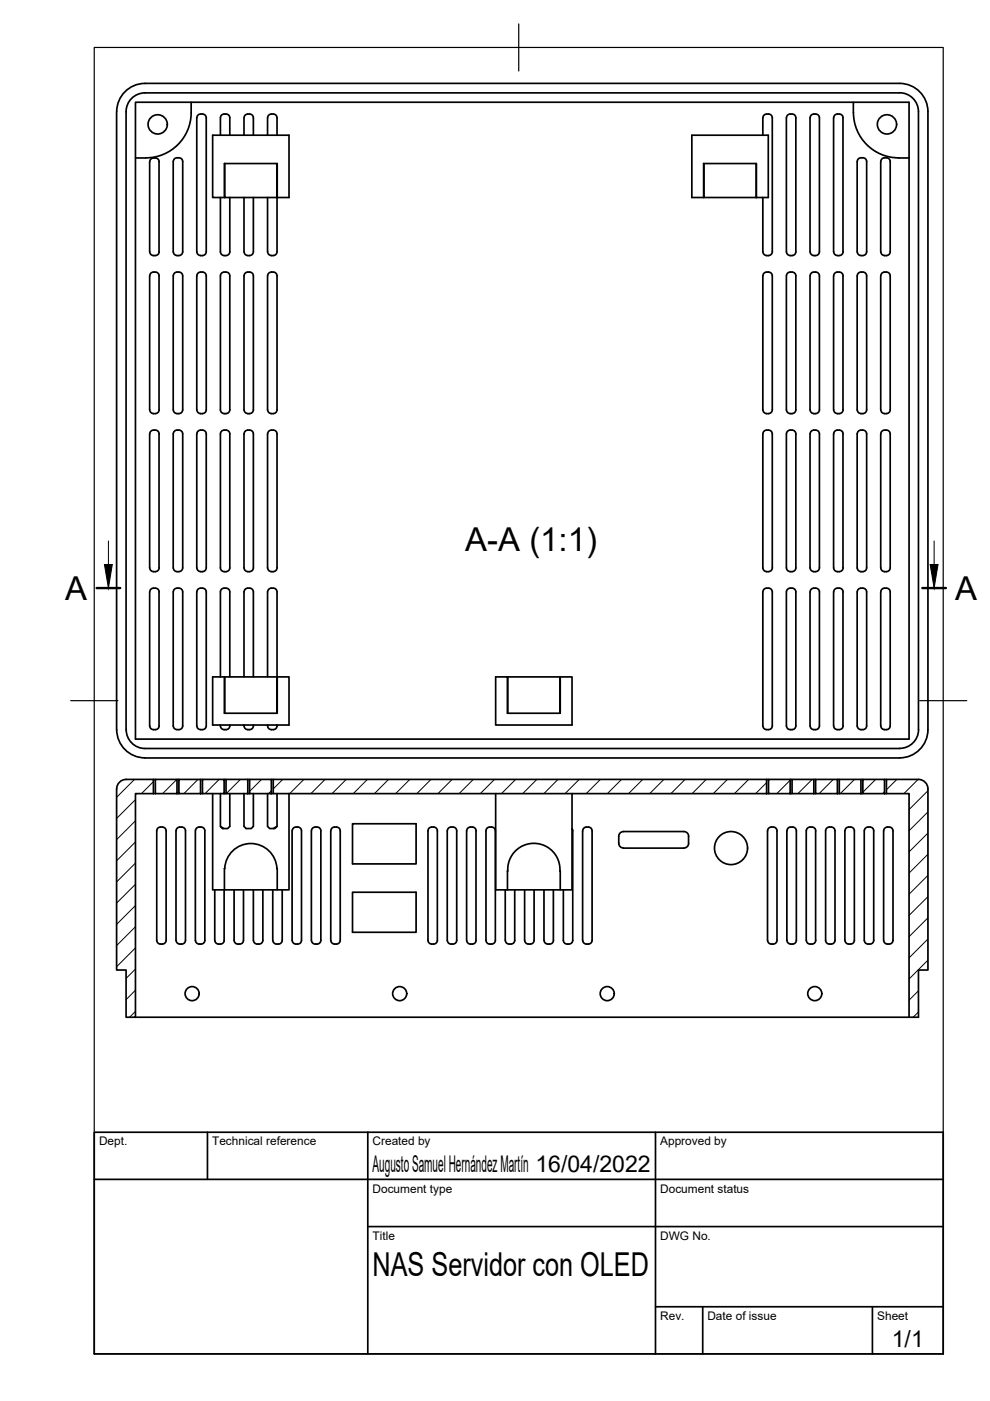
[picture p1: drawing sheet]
<svg xmlns="http://www.w3.org/2000/svg" width="210mm" height="297mm" viewBox="0 0 210 297" stroke-linecap="round" stroke-linejoin="round" font-family="sans-serif">
<!-- layer: Visible -->
<g fill="none" stroke="#000" stroke-width=".36">
<path d="M190.7 17.7h-160a6 6 0 0 0-6 6M190.7 19.7h-160a4 4 0 0 0-4 4v131M190.7 17.7a6 6 0 0 1 6 6v131a6 6 0 0 1-6 6M190.7 19.7a4 4 0 0 1 4 4v131a4 4 0 0 1-4 4M24.7 23.7v131M28.7 21.7h164v135h-164zM28.7 33.5h2.2M32.9 33.5a.94 .94 0 0 0-1.2 .8l.1 19.1a.91 .91 0 0 0 1.1 .8M32.9 33.5a.79 .79 0 0 1 .8 .8M33.7 34.3v19.1M37 33.7l.5-.2a.92 .92 0 0 1 1.2 .8v19.1a1.03 1.03 0 0 1-1 .8 1.03 1.03 0 0 1-1-.8v-19.2zM40.5 23.9a9.6 9.6 0 0 1-9.6 9.6"/>
<path d="M40.5 21.7v2.2M42 24.4a1.08 1.08 0 0 1 1.7 .6v28.4a1.01 1.01 0 0 1-1 .8 1.01 1.01 0 0 1-1-.8v-28.4zM47.5 24.2a.92 .92 0 0 1 1.2 .8v3.7M47.5 24.2a.79 .79 0 0 0-.8 .8v3.7M47.6 34.7v7.2h11.1M52.9 24.2a.9 .9 0 0 0-1.1 .8l-.1 3.7M52.9 24.2a.79 .79 0 0 1 .8 .8v3.7M56.7 25v3.7M57.5 24.2a.92 .92 0 0 1 1.2 .8v3.7M57.5 24.2a.79 .79 0 0 0-.8 .8M58.7 34.7l.1 7.2M149.3 34.7v7.2h11"/>
<path d="M160.3 34.7l.1 7.2M161.7 25v3.7M162.5 24.2a.92 .92 0 0 1 1.2 .8v28.4a.91 .91 0 0 1-1.2 .8M162.5 24.2a.79 .79 0 0 0-.7 .8M167 24.4a1.08 1.08 0 0 1 1.7 .6v28.4a1.03 1.03 0 0 1-1 .8 1.03 1.03 0 0 1-1-.8l.1-28.4zM171.7 25v28.4M172.6 24.2a.91 .91 0 0 1 1.1 .8v28.4a.91 .91 0 0 1-1.1 .8M172.6 24.2a.79 .79 0 0 0-.8 .8M176.7 25v28.4M176.8 25a1 1 0 0 1 1-.8 1 1 0 0 1 .9 .8l.1 28.4a1.01 1.01 0 0 1-1 .8 1.01 1.01 0 0 1-1-.8M180.9 21.7v2.2M181 23.9a9.6 9.6 0 0 0 9.6 9.6"/>
<path d="M182.9 33.5a.94 .94 0 0 0-1.2 .8l.1 19.1a.91 .91 0 0 0 1.1 .8M183 33.5a.79 .79 0 0 1 .7 .7v19.2a.79 .79 0 0 1-.7 .8M187 33.7l.5-.2a.92 .92 0 0 1 1.2 .8v19.1a1.03 1.03 0 0 1-1 .8 1.03 1.03 0 0 1-1-.8l.1-19.2zM190.5 33.5h2.2M32.9 57.7a.94 .94 0 0 0-1.2 .8l.1 28.4a.79 .79 0 0 0 .7 .8M32.9 57.7a.79 .79 0 0 1 .8 .8M33.7 58.5v28.4M33.7 53.4a.79 .79 0 0 1-.8 .8M46.7 41.9v11.5a.79 .79 0 0 0 .8 .8M47.5 57.7a.92 .92 0 0 1 1.2 .8v28.4a.79 .79 0 0 1-.8 .8M47.5 57.7a.79 .79 0 0 0-.8 .8v28.4a.79 .79 0 0 0 .8 .8M47.6 41.9h-2.5v-13.2h16.2v13.2h-2.5"/>
<path d="M47.6 41.9v-7.2h11.2v7.2M48.7 41.9v11.5a.91 .91 0 0 1-1.2 .8M51.7 41.9l.1 11.5a.9 .9 0 0 0 1.1 .8M52.9 57.7a.93 .93 0 0 0-1.2 .8l.1 28.4a.79 .79 0 0 0 .7 .8M52.9 57.7a.79 .79 0 0 1 .8 .8v28.4a.79 .79 0 0 1-.8 .8M53.7 41.9v11.5a.79 .79 0 0 1-.8 .8M56.7 41.9v11.5M56.7 58.5v28.4M56.7 53.4a.79 .79 0 0 0 .8 .8M57.5 57.7a.92 .92 0 0 1 1.2 .8v28.4a.79 .79 0 0 1-.8 .8M57.5 57.7a.79 .79 0 0 0-.8 .8M58.7 41.9v11.5a.91 .91 0 0 1-1.2 .8"/>
<path d="M149.2 41.9v-7.2h11.2v7.2M149.3 41.9h-2.6v-13.2h16.2v13.2h-2.5M161.7 41.9v11.5M161.7 58.5v28.4M161.8 53.4a.79 .79 0 0 0 .7 .8M162.5 57.7a.92 .92 0 0 1 1.2 .8v28.4a.79 .79 0 0 1-.7 .8M162.5 57.7a.79 .79 0 0 0-.7 .8M171.7 58.5v28.4M171.8 53.4a.79 .79 0 0 0 .8 .8M172.6 57.7a.91 .91 0 0 1 1.1 .8v28.4a.79 .79 0 0 1-.8 .8M172.6 57.7a.79 .79 0 0 0-.8 .8M176.7 58.5v28.4"/>
<path d="M176.8 58.5a1 1 0 0 1 1-.8 1 1 0 0 1 .9 .8l.1 28.4a.79 .79 0 0 1-.8 .8M182.9 57.7a.94 .94 0 0 0-1.2 .8l.1 28.4a.79 .79 0 0 0 .8 .8M183 57.7a.79 .79 0 0 1 .7 .8v28.4a.79 .79 0 0 1-.7 .8M31.7 92v28.4M32.5 87.7h.4M32.9 91.2a.91 .91 0 0 0-1.1 .8M32.9 91.2a.79 .79 0 0 1 .8 .8M33.7 92v28.4M33.7 86.9a.79 .79 0 0 1-.8 .8M36.7 92v28.4M36.7 92a1.01 1.01 0 0 1 1-.8 1.01 1.01 0 0 1 1 .8M37.5 87.7h.4"/>
<path d="M37.9 87.7a.79 .79 0 0 0 .8-.8v-28.4a1.01 1.01 0 0 0-1-.8 1.01 1.01 0 0 0-1 .8v28.4a.83 .83 0 0 0 .8 .8M38.7 92v28.4M41.7 92v28.4M41.7 92a1.01 1.01 0 0 1 1-.8 1.01 1.01 0 0 1 1 .8M42.5 87.7h.4M42.9 87.7a.79 .79 0 0 0 .8-.8v-28.4a1.03 1.03 0 0 0-1-.8 1.03 1.03 0 0 0-1 .8v28.4a.79 .79 0 0 0 .8 .8M43.7 92v28.4M46.7 92v28.4M47.5 91.2a.92 .92 0 0 1 1.2 .8M47.5 87.7h.4M47.5 91.2a.79 .79 0 0 0-.8 .8M48.7 92v28.4"/>
<path d="M51.7 92v28.4M52.5 87.7h.4M52.9 91.2a.9 .9 0 0 0-1.1 .8M52.9 91.2a.79 .79 0 0 1 .8 .8M53.7 92v28.4M56.7 92v28.4M56.7 86.9a.79 .79 0 0 0 .8 .8M57.5 91.2a.92 .92 0 0 1 1.2 .8M57.5 87.7h.4M57.5 91.2a.79 .79 0 0 0-.8 .8M58.7 92v28.4M161.7 92v28.4"/>
<path d="M161.8 86.9a.79 .79 0 0 0 .7 .8M162.5 91.2a.92 .92 0 0 1 1.2 .8M162.5 87.7h.4M162.5 91.2a.79 .79 0 0 0-.7 .8M163.7 92v28.4M166.7 92v28.4M166.8 92a1.01 1.01 0 0 1 .9-.8 1.01 1.01 0 0 1 1 .8M167.5 87.7h.4M167.9 87.7a.79 .79 0 0 0 .8-.8v-28.4a1.02 1.02 0 0 0-1-.8 1.02 1.02 0 0 0-.9 .8l-.1 28.4a.83 .83 0 0 0 .8 .8M168.7 92v28.4M171.7 92v28.4M171.8 86.9a.79 .79 0 0 0 .8 .8"/>
<path d="M172.6 91.2a.91 .91 0 0 1 1.1 .8M172.6 87.7h.3M172.6 91.2a.79 .79 0 0 0-.8 .8M173.7 92v28.4M176.7 92v28.4M176.8 92a1.01 1.01 0 0 1 1-.8 1.01 1.01 0 0 1 1 .8M176.8 86.9a.79 .79 0 0 0 .8 .8M177.5 87.7h.4M178.7 92v28.4M181.7 92v28.4M182.5 87.7h.4M182.9 91.2a.91 .91 0 0 0-1.1 .8"/>
<path d="M183 91.2a.79 .79 0 0 1 .7 .8M183.7 92v28.4M186.7 92v28.4M186.8 92a1.01 1.01 0 0 1 .9-.8 1.01 1.01 0 0 1 1 .8M187.5 87.7h.4M187.9 87.7a.79 .79 0 0 0 .8-.8v-28.4a1.01 1.01 0 0 0-1-.8 1.01 1.01 0 0 0-.9 .8l-.1 28.4a.83 .83 0 0 0 .8 .8M188.7 92v28.4M31.8 120.4a.79 .79 0 0 0 .7 .8M32.5 121.2h.4M32.9 124.7a.91 .91 0 0 0-1.1 .8l-.1 28.4M32.9 124.7a.79 .79 0 0 1 .8 .8M33.7 125.5v28.4"/>
<path d="M33.7 120.4a.79 .79 0 0 1-.8 .8M36.7 120.4a.79 .79 0 0 0 .8 .8M37.5 121.2h.4M38.7 120.4a.79 .79 0 0 1-.8 .8M41.7 120.4a.79 .79 0 0 0 .8 .8M42.5 121.2h.4M43.7 120.4a.79 .79 0 0 1-.8 .8M46.7 120.4a.79 .79 0 0 0 .8 .8M47.5 124.7a.92 .92 0 0 1 1.2 .8v18M47.5 121.2h.4M47.5 124.7a.79 .79 0 0 0-.8 .8v18M48.7 120.4a.79 .79 0 0 1-.8 .8"/>
<path d="M51.8 120.4a.79 .79 0 0 0 .7 .8M52.5 121.2h.4M52.9 124.7a.9 .9 0 0 0-1.1 .8l-.1 18M52.9 124.7a.79 .79 0 0 1 .8 .8v18M53.7 120.4a.79 .79 0 0 1-.8 .8M56.7 125.5v18M56.7 120.4a.79 .79 0 0 0 .8 .8M57.5 124.7a.92 .92 0 0 1 1.2 .8v18M57.5 121.2h.4M57.5 124.7a.79 .79 0 0 0-.8 .8M58.7 120.4a.79 .79 0 0 1-.8 .8M161.7 125.5v28.4"/>
<path d="M161.8 120.4a.79 .79 0 0 0 .7 .8M162.5 124.7a.92 .92 0 0 1 1.2 .8v28.4M162.5 121.2h.4M162.5 124.7a.79 .79 0 0 0-.7 .8M163.7 120.4a.79 .79 0 0 1-.7 .8M166.8 120.4a.79 .79 0 0 0 .7 .8M167.5 121.2h.4M168.7 120.4a.79 .79 0 0 1-.8 .8M171.7 125.5v28.4M171.8 120.4a.79 .79 0 0 0 .8 .8M172.6 124.7a.91 .91 0 0 1 1.1 .8v28.4M172.6 121.2h.3"/>
<path d="M172.6 124.7a.79 .79 0 0 0-.8 .8M173.7 120.4a.79 .79 0 0 1-.8 .8M176.7 125.5v28.4M176.8 120.4a.79 .79 0 0 0 .8 .8M176.8 125.5a1.01 1.01 0 0 1 1-.8 1.01 1.01 0 0 1 1 .8l-.1 28.4M177.5 121.2h.4M178.8 120.4a.79 .79 0 0 1-.8 .8M181.8 120.4a.79 .79 0 0 0 .8 .8M182.5 121.2h.4M182.9 124.7a.91 .91 0 0 0-1.1 .8l-.1 28.4M183 124.7a.79 .79 0 0 1 .7 .8v28.4M183.7 120.4a.79 .79 0 0 1-.7 .8"/>
<path d="M186.8 120.4a.79 .79 0 0 0 .7 .8M187.5 121.2h.4M188.7 120.4a.79 .79 0 0 1-.8 .8M24.7 154.7a6 6 0 0 0 6 6M26.8 154.7a4 4 0 0 0 3.9 4h160M31.8 153.9a.88 .88 0 0 0 1.1 .8M33.7 153.9a.79 .79 0 0 1-.8 .8M36.7 153.9v-28.4a1.01 1.01 0 0 1 1-.8 1.01 1.01 0 0 1 1 .8v28.4M36.7 153.9a1.01 1.01 0 0 0 1 .8 1.01 1.01 0 0 0 1-.8M41.7 153.9v-28.4a1.01 1.01 0 0 1 1-.8 1.01 1.01 0 0 1 1 .8v28.4M41.7 153.9a1.01 1.01 0 0 0 1 .8 1.01 1.01 0 0 0 1-.8M46.7 153.9a.79 .79 0 0 0 .8 .8"/>
<path d="M46.7 153.7v.2M47.6 143.5v7.7h11.2v-7.7M47.6 143.5h-2.5v10.2h16.2v-10.2h-2.5M48.7 153.9a.89 .89 0 0 1-1.2 .8M48.7 153.7v.2M51.7 153.7v.2M51.8 153.9a.88 .88 0 0 0 1.1 .8M53.7 153.9a.79 .79 0 0 1-.8 .8M53.7 153.7v.2M56.7 153.7v.2M56.7 153.9a.79 .79 0 0 0 .8 .8M58.7 143.5h-11.1v7.7"/>
<path d="M58.7 153.9a.89 .89 0 0 1-1.2 .8M58.7 153.7v.2M58.8 143.5l-.1 7.7M105.1 143.5h2.5v7.7h11.2v-7.7h2.5v10.2h-16.2zM107.6 143.5l.1 7.7M107.7 143.5h11M118.8 143.5l-.1 7.7M161.8 153.9a.79 .79 0 0 0 .7 .8M163.7 153.9a.89 .89 0 0 1-1.2 .8M166.7 153.9l.1-28.4a1.01 1.01 0 0 1 .9-.8 1.01 1.01 0 0 1 1 .8v28.4M166.8 153.9a1.01 1.01 0 0 0 .9 .8 1.01 1.01 0 0 0 1-.8M171.8 153.9a.79 .79 0 0 0 .8 .8"/>
<path d="M173.7 153.9a.88 .88 0 0 1-1.1 .8M176.8 153.9a1.01 1.01 0 0 0 1 .8 1.01 1.01 0 0 0 1-.8M181.8 153.9a.88 .88 0 0 0 1.1 .8M183.7 153.9a.79 .79 0 0 1-.7 .8M186.7 153.9l.1-28.4a1.01 1.01 0 0 1 .9-.8 1.01 1.01 0 0 1 1 .8v28.4M186.8 153.9a1.01 1.01 0 0 0 .9 .8 1.01 1.01 0 0 0 1-.8M24.7 167.3v38.4h2v10h2v-47.4h3.8M26.7 165.3h5.8v3M26.7 165.3a2 2 0 0 0-2 2M30.7 160.7h160M32.5 165.3h.4M32.5 168.3h.4"/>
<path d="M32.9 165.3h4.6v3h-4.6zM34.4 175.4a.91 .91 0 0 0-1.2 .8v23.2a.88 .88 0 0 0 1.2 .8M34.4 175.4a.79 .79 0 0 1 .8 .8v23.2a.79 .79 0 0 1-.8 .8M37.5 165.3h.4M37.5 168.3h.4M37.6 175.6l.5-.2a.92 .92 0 0 1 1.2 .8v23.2a1.03 1.03 0 0 1-1 .8 1.03 1.03 0 0 1-1-.8v-23.3zM37.9 165.3h4.6v3h-4.6zM41.4 176.2v23.2M41.4 176.1a1.01 1.01 0 0 1 1-.8 1.01 1.01 0 0 1 1 .9v23.2a1.01 1.01 0 0 1-1 .8 1.01 1.01 0 0 1-1-.8M42.5 165.3h.4M42.5 168.3h.4M42.9 165.3h4.6v3h-4.6z"/>
<path d="M45.1 168.3v20.4h2.5v-4.5a5.6 5.6 0 0 1 5.5-5.4 5.6 5.6 0 0 1 5.6 5.4M46.7 168.3v6.9l.5 .5h1.1l.4-.5v-6.9M46.9 175.4l.5 .2M47.5 165.3h.4M47.5 168.3h.4M47.9 165.3h4.6v3h-4.6zM51.7 168.3v6.9l.5 .5h1.1l.4-.5v-6.9M52.5 165.3h.4M52.5 168.3h.4M52.9 165.3h4.6v3h-4.6zM56.7 168.3v6.9l.5 .5h1.1l.4-.5v-6.9M57.5 165.3h.4"/>
<path d="M57.5 168.3h.4M57.9 165.3h104.6v3h-104.6zM58.6 175.4l-.6 .2M61.3 168.3v20.4h-2.5M61.9 176.2v23.2M62 176.1a1 1 0 0 1 .9-.8 1 1 0 0 1 1 .8v23.3a1 1 0 0 1-1 .8 1 1 0 0 1-.9-.8M66.3 175.6l.5-.2a.92 .92 0 0 1 1.2 .8v23.2a1.03 1.03 0 0 1-1 .8 1.03 1.03 0 0 1-1-.8v-23.3zM70.4 175.6l.5-.2a.92 .92 0 0 1 1.2 .8v23.2a1.03 1.03 0 0 1-1 .8 1.03 1.03 0 0 1-1-.8v-23.3zM74.7 174.7h13.5v8.5h-13.5zM91 175.6l.5-.2a.92 .92 0 0 1 1.2 .8v23.2a1.02 1.02 0 0 1-1 .8 1.02 1.02 0 0 1-1-.8v-23.3zM95.1 175.6l.5-.2a.92 .92 0 0 1 1.2 .8v23.2a1.02 1.02 0 0 1-1 .8 1.02 1.02 0 0 1-1-.8v-23.3zM98.9 176.2v23.2"/>
<path d="M99 176.1a1.01 1.01 0 0 1 .9-.8 1.01 1.01 0 0 1 1 .8v23.3a1 1 0 0 1-1 .8 1 1 0 0 1-.9-.8M103.3 175.6l.5-.2a.92 .92 0 0 1 1.2 .8v23.2a1.02 1.02 0 0 1-1 .8 1.02 1.02 0 0 1-1-.8v-23.3zM105.1 168.3v20.4h2.5v-4a5.6 5.6 0 0 1 5.5-5.9 5.6 5.6 0 0 1 5.6 5.9M121.3 175.7l.1 .5v23.2a1.01 1.01 0 0 1-1 .8 1.01 1.01 0 0 1-1-.8v-10.7M121.3 168.3v20.4h-2.5M123.5 176.2v23.2M123.5 176.1a1.01 1.01 0 0 1 1-.8 1.01 1.01 0 0 1 1 .8v23.3a1.02 1.02 0 0 1-1 .8 1.02 1.02 0 0 1-1-.8M145 176.3h-12.8a1.01 1.01 0 0 0-1 1v1.5a1.01 1.01 0 0 0 1 1h12.8M145 176.3a1.01 1.01 0 0 1 1 1M146 177.3v1.5M146 178.8a1.01 1.01 0 0 1-1 1M162.5 165.3h.4"/>
<path d="M162.5 168.3h.4M162.9 165.3h4.6v3h-4.6zM163 175.6l.5-.2a.92 .92 0 0 1 1.2 .7v23.3a1.03 1.03 0 0 1-1 .8 1.03 1.03 0 0 1-1-.8l.1-23.3zM167.1 175.6l.5-.2a.92 .92 0 0 1 1.2 .7v23.3a1.03 1.03 0 0 1-1 .8 1.03 1.03 0 0 1-1-.8l.1-23.3zM167.5 165.3h.4M167.5 168.3h.4M167.9 165.3h4.7v3h-4.7zM171.2 175.6l.5-.2a.92 .92 0 0 1 1.3 .7v23.3a1.03 1.03 0 0 1-1 .8 1.03 1.03 0 0 1-1.1-.8l.1-23.3zM172.6 165.3h.3M172.6 168.3h.3M172.9 165.3h4.6v3h-4.6zM175.3 175.6l.5-.2a.92 .92 0 0 1 1.2 .7v23.3a1.02 1.02 0 0 1-1 .8 1.02 1.02 0 0 1-1-.8v-23.3z"/>
<path d="M177.5 165.3h.4M177.5 168.3h.4M177.9 165.3h4.6v3h-4.6zM179.4 175.6l.5-.2a.92 .92 0 0 1 1.2 .7v23.3a1.03 1.03 0 0 1-1 .8 1.03 1.03 0 0 1-1-.8l.1-23.3zM182.5 165.3h.4M182.5 168.3h.4M182.9 165.3h4.6v3h-4.6zM183.5 175.6l.5-.2a.92 .92 0 0 1 1.3 .7v23.3a1.03 1.03 0 0 1-1.1 .8 1.03 1.03 0 0 1-1-.8l.1-23.3zM187.3 176.2v23.2M187.4 176.1a1 1 0 0 1 1-.8 1 1 0 0 1 .9 .8v23.3a1 1 0 0 1-1 .8 1 1 0 0 1-.9-.8M187.5 165.3h.4M187.5 168.3h.4"/>
<path d="M196.7 167.3a2 2 0 0 0-2-2h-6.8v3h4.8v47.4h2v-10h2v-38.4M45.5 188.7l.1 10.7a1.01 1.01 0 0 0 .9 .8 1.01 1.01 0 0 0 1-.8M47.5 188.7v10.7M49.6 188.7v10.7a1.01 1.01 0 0 0 1 .8 1.01 1.01 0 0 0 1-.8v-10.7M53.7 188.7v10.7M55.7 188.7v10.7a1.01 1.01 0 0 1-1 .8 1.01 1.01 0 0 1-1-.8M57.8 188.7v10.7a1.01 1.01 0 0 0 1 .8 1.01 1.01 0 0 0 1-.8v-10.7M58.7 184.2l.1 4.5h-11.2M74.7 189.2h13.5v8.5h-13.5zM107.1 188.7v10.7a1.01 1.01 0 0 0 1 .8 1.01 1.01 0 0 0 1-.8v-10.7M111.2 188.7v10.7M113.2 188.7v10.7a1.01 1.01 0 0 1-1 .8 1.01 1.01 0 0 1-.9-.8"/>
<path d="M115.3 188.7l.1 10.7a1.01 1.01 0 0 0 1 .8 1.01 1.01 0 0 0 .9-.8M117.3 188.7v10.7M118.7 184.7l.1 4h-11.2M28.7 215.7h164"/>
<circle cx="33.4" cy="26.4" r="2.04"/>
<circle cx="188.1" cy="26.4" r="2.04"/>
<circle cx="155" cy="179.8" r="3.5"/>
<circle cx="40.7" cy="210.7" r="1.49"/>
<circle cx="84.7" cy="210.7" r="1.49"/>
<circle cx="128.7" cy="210.7" r="1.49"/>
<circle cx="172.8" cy="210.7" r="1.49"/>
</g>
<!-- layer: Border -->
<path d="M20 10.1h180v276.9h-180zM110 5.1v10M15 148.6h10M195 148.6h10" fill="none" stroke="#000" stroke-width=".25"/>
<!-- layer: TitleBlock -->
<path d="M20 240.1h180v46.9h-180zM20 250h180M44 240.1v9.9M78 240.1v46.9M139 240.1v46.9M78 260.1h122M139 277.1h61M149 277.1v9.9M185 277.1v9.9" fill="none" stroke="#000" stroke-width=".36"/>
<!-- layer: Sombreado -->
<g fill="none" stroke="#000" stroke-width=".21">
<path d="M28.5 165.3l-3.8 3.7M28.7 169.5l-4 4M28.7 174l-4 4M28.7 178.5l-4 4M32.5 165.7l-2.5 2.6M33 165.3h-.1M37.5 165.3l-3 3M42 165.3l-3 3M46.5 165.3l-3 3M51 165.3l-3 3M52.5 168.2v.1M55.5 165.3l-2.6 2.5"/>
<path d="M57.5 167.7l-.6 .6M59.9 165.3l-2 2M64.4 165.3l-3 3M68.9 165.3l-3 3M73.4 165.3l-3 3M77.9 165.3l-3 3M82.4 165.3l-3 3M86.9 165.3l-3 3M91.4 165.3l-3 3M95.9 165.3l-3 3M100.4 165.3l-3.1 3M104.8 165.3l-3 3"/>
<path d="M109.3 165.3l-3 3M113.8 165.3l-3 3M118.3 165.3l-3 3M122.8 165.3l-3 3M127.3 165.3l-3 3M131.8 165.3l-3 3M136.3 165.3l-3 3M140.8 165.3l-3 3M145.2 165.3l-3 3M149.7 165.3l-3 3M154.2 165.3l-3 3M158.7 165.3l-3 3"/>
<path d="M162.5 166l-2.3 2.3M163.2 165.3l-.3 .3M167.5 165.4l-2.8 2.9M172.2 165.3l-3 3M176.7 165.3l-3 3M181.2 165.3l-3 3M185.7 165.3l-2.8 2.7M187.5 167.9l-.3 .4M190.1 165.3l-2.2 2.2M194.6 165.3l-3 3M196.7 167.7l-4 4M196.7 172.2l-4 4"/>
<path d="M196.7 176.6l-4 4M28.7 183l-4 4M28.7 187.5l-4 4M28.7 192l-4 4M28.7 196.5l-4 4M196.7 181.1l-4 4M196.7 185.6l-4 4M196.7 190.1l-4 4M196.7 194.6l-4 4M196.7 199.1l-4 4M28.7 201l-4 4M28.7 205.5l-2 1.9"/>
<path d="M28.7 209.9l-2 2M28.7 214.4l-1.2 1.3M194.7 210.1l-2 2M194.7 214.6l-1.1 1.1M196.7 203.6l-4 4"/>
</g>
<!-- layer: Anotaciones -->
<path d="M20.5 124.7h5M195.6 124.7h5" fill="none" stroke="#000" stroke-width=".51"/>
<path d="M23 114.7v5M198.1 114.7v5" fill="none" stroke="#000" stroke-width=".21"/>
<path d="M22.1 119.7h1.7l-.8 5zM197.2 119.7h1.7l-.8 5z" fill="#000" stroke="#000" stroke-width=".21"/>
<g font-size="7">
<text x="98.6" y="116.8">A-A (1:1)</text>
<text x="13.8" y="127.2">A</text>
<text x="202.5" y="127.2">A</text>
<text x="79" y="270.6">NAS Servidor con OLED</text>
</g>
<g font-size="4.9">
<text x="79" y="248.5">Augusto Samuel Hernández Martín 16/04/2022</text>
<text x="189.1" y="285.7">1/1</text>
</g>
<g font-size="2.5">
<text x="21" y="242.9">Dept.</text>
<text x="45" y="242.9">Technical reference</text>
<text x="79" y="242.9">Created by</text>
<text x="140" y="242.9">Approved by</text>
<text x="79" y="252.8">Document type</text>
<text x="140" y="252.8">Document status</text>
<text x="79" y="262.9">Title</text>
<text x="140" y="262.9">DWG No.</text>
<text x="140" y="279.9">Rev.</text>
<text x="150" y="279.9">Date of issue</text>
<text x="186" y="279.9">Sheet</text>
</g>
</svg>
